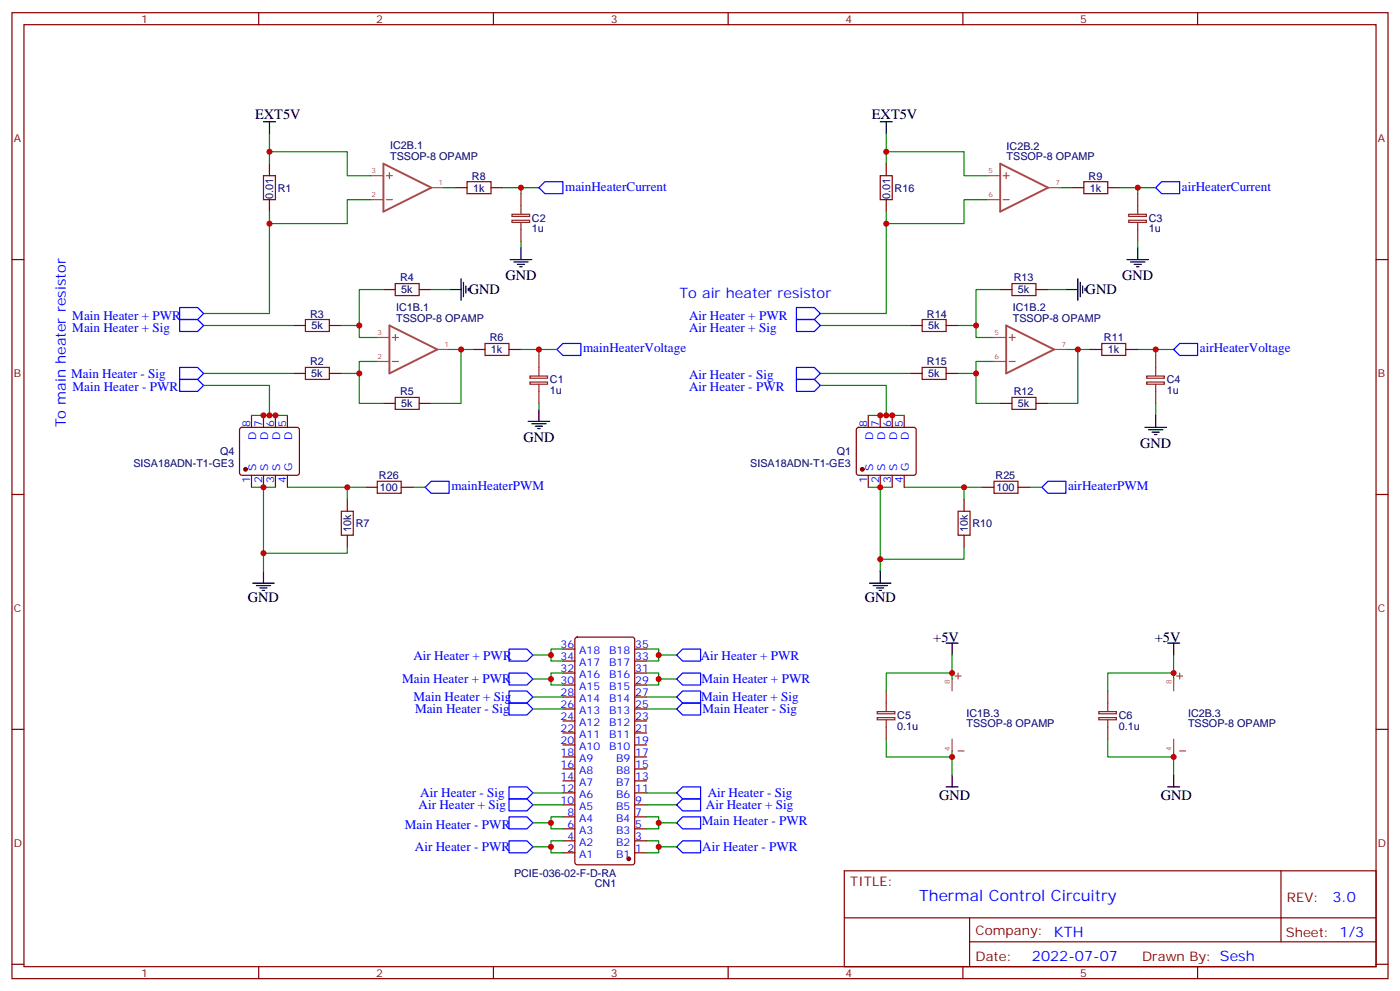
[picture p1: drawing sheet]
<svg xmlns="http://www.w3.org/2000/svg" width="412mm" height="292mm" viewBox="0 0 412 292" stroke-linecap="round" stroke-linejoin="round" font-family="sans-serif">
<g fill="none" stroke="#870000" stroke-width=".35">
<path d="M3.5 3.7h405.4v284.4h-405.4zM7.1 7.3h398.2v277.3h-398.2zM76.2 3.7v3.6M145.3 3.7v3.6M214.5 3.7v3.6M283.6 3.7v3.6M352.8 3.7v3.6M79.4 48.2v3.5M79.4 58.8v3.5M134.1 55.2h3.5M144.6 55.2h3.6M261.1 48.2v3.5"/>
<path d="M261.1 58.8v3.5M315.7 55.2h3.6M326.3 55.2h3.5M3.5 76.4h3.6M405.3 76.4h3.6M86.4 95.8h3.6M97 95.8h3.5M112.9 85.2h3.5M123.5 85.2h3.5M268.1 95.8h3.5M278.7 95.8h3.5M294.6 85.2h3.5"/>
<path d="M305.2 85.2h3.5M86.4 109.9h3.6M97 109.9h3.5M112.9 118.7h3.5M123.5 118.7h3.5M139.3 102.9h3.6M149.9 102.9h3.6M268.1 109.9h3.5M278.7 109.9h3.5M294.6 118.7h3.5M305.2 118.7h3.5M321 102.9h3.6"/>
<path d="M331.6 102.9h3.5M70.8 126l.5-.2h16.2l.5 .2 .2 .5v12.7l-.2 .5-.5 .2h-16.2l-.5-.2-.2-.5v-12.7zM74.1 122.3v3.5M74.1 139.9v3.5M77.6 122.3v3.5M77.6 139.9v3.5M81.1 122.3v3.5M81.1 139.9v3.5M84.7 122.3v3.5M84.7 139.9v3.5M252.5 126l.4-.2h16.3l.5 .2 .2 .5v12.7l-.3 .5-.4 .2h-16.3l-.5-.2-.2-.5v-12.7zM255.8 122.3v3.5"/>
<path d="M255.8 139.9v3.5M259.3 122.3v3.5M259.3 139.9v3.5M262.8 122.3v3.5M262.8 139.9v3.5M266.3 122.3v3.5M266.3 139.9v3.5M3.5 145.6h3.6M102.3 147v3.5M102.3 157.6v3.5M107.6 143.4h3.5M118.2 143.4h3.5"/>
<path d="M284 147v3.5M284 157.6v3.5M289.3 143.4h3.5M299.9 143.4h3.5M405.3 145.6h3.6M165.8 191.1h3.5M165.8 194.6h3.5M165.8 198.1h3.5M169.6 187.7l.4-.2h16.3l.6 .5 .1 65.9-.5 .6-16.5 .1-.6-.5-.1-65.9zM187 191.1h3.5M187 194.6h3.5M187 198.1h3.5"/>
<path d="M3.5 214.7h3.6M165.8 201.6h3.5M165.8 205.2h3.5M165.8 208.7h3.5M165.8 212.2h3.5M165.8 215.8h3.5M165.8 219.3h3.5M187 201.6h3.5M187 205.2h3.5M187 208.7h3.5M187 212.2h3.5M187 215.8h3.5"/>
<path d="M187 219.3h3.5M405.3 214.7h3.6M165.8 236.9h3.5M165.8 233.4h3.5M165.8 229.9h3.5M165.8 226.3h3.5M165.8 222.8h3.5M187 236.9h3.5M187 233.4h3.5M187 229.9h3.5M187 226.3h3.5M187 222.8h3.5"/>
<path d="M165.8 251h3.5M165.8 247.5h3.5M165.8 244h3.5M165.8 240.5h3.5M187 251h3.5M187 247.5h3.5M187 244h3.5M187 240.5h3.5M248.7 256.3h156.6v28.3h-156.6zM377.3 256.4v20.8M248.7 270.2h156.5M285.6 277.2h119.6"/>
<path d="M285.6 270.2v14.1M3.5 283.8h3.6M76.2 284.6v3.5M145.3 284.6v3.5M214.5 284.6v3.5M283.6 284.6v3.5M352.8 284.6v3.5M405.3 283.8h3.6"/>
</g>
<g fill="none" stroke="#000" stroke-width=".35">
<path d="M77.6 35.8h3.5M79.4 35.8v3.6M259.3 35.8h3.5M261.1 35.8v3.6M150.3 76.4h6.3M151.3 77.1h4.3M152.4 77.8h2.1M153.1 78.5h.7M153.5 72.9v3.5M332 76.4h6.3M333 77.1h4.3M334.1 77.8h2.1"/>
<path d="M334.8 78.5h.7M335.1 72.9v3.5M132.3 85.2h3.5M135.8 82.1v6.3M136.5 83.1v4.2M137.2 84.2v2.1M137.9 84.9v.7M314 85.2h3.5M317.5 82.1v6.3M318.2 83.1v4.2M318.9 84.2v2.1M319.6 84.9v.7"/>
<path d="M155.6 124h6.3M156.6 124.7h4.3M157.7 125.4h2.1M158.4 126.2h.7M158.7 120.5v3.5M337.3 125.8h6.3M338.3 126.5h4.2M339.4 127.2h2.1M340.1 127.9h.7M340.4 122.3v3.5M74.4 171.7h6.4M75.5 172.4h4.2"/>
<path d="M76.6 173.1h2.1M77.3 173.8h.7M77.6 168.1v3.6M256.1 171.7h6.4M257.2 172.4h4.2M258.2 173.1h2.1M258.9 173.8h.7M259.3 168.1v3.6M278.7 189.3h3.5M280.5 189.3v3.5M344 189.3h3.5M345.7 189.3v3.5"/>
<path d="M278.7 231.6h3.5M280.5 228.1v3.5M344 231.6h3.5M345.7 228.1v3.5"/>
</g>
<g fill="none" stroke="#a10000" stroke-width=".35">
<path d="M77.6 51.7h3.5v7.1h-3.5zM137.6 53.5h7v3.5h-7zM259.3 51.7h3.5v7.1h-3.5zM319.3 53.5h7v3.5h-7zM90 94.1h7v3.5h-7zM116.4 83.5h7.1v3.5h-7.1zM271.6 94.1h7.1v3.5h-7.1zM298.1 83.5h7.1v3.5h-7.1zM90 108.2h7v3.5h-7zM116.4 117h7.1v3.5h-7.1zM142.9 101.1h7v3.5h-7zM271.6 108.2h7.1v3.5h-7.1z"/>
<path d="M298.1 117h7.1v3.5h-7.1zM324.6 101.1h7v3.5h-7zM100.5 150.5h3.6v7.1h-3.6zM111.1 141.7h7.1v3.5h-7.1zM282.2 150.5h3.6v7.1h-3.6zM292.8 141.7h7.1v3.5h-7.1z"/>
</g>
<g fill="none" stroke="#008700" stroke-width=".35">
<path d="M79.4 39.4v8.8M261.1 39.4v8.8M79.4 44.7h22.9v7h7.1M109.4 58.8h-7.1v7h-22.9M130.5 55.2h3.6M148.2 55.2h10.5M153.5 55.2v1.8M261.1 44.7h22.9v7h7M291 58.8h-7v7h-22.9M312.2 55.2h3.5M329.8 55.2h10.6M335.1 55.2v1.8"/>
<path d="M79.4 62.3v30h-19.4M153.5 71.1v1.8M261.1 62.3v30h-19.4M335.1 71.1v1.8M60 95.8h26.4M100.5 95.8h5.3v3.5h5.3M112.9 85.2h-7.1v10.6M127 85.2h5.3M241.7 95.8h26.4M282.2 95.8h5.3v3.5h5.3M294.6 85.2h-7.1v10.6M308.7 85.2h5.3"/>
<path d="M60 109.9h26.4M60 113.5h19.4v8.8M105.8 109.9v8.8h7.1M111.1 106.4h-5.3v3.5h-5.3M132.3 102.9h3.5v15.8h-8.8M135.8 102.9h3.5M153.5 102.9h10.5M158.7 102.9v1.7M158.7 118.7v1.8M241.7 113.5h19.4v8.8M241.7 109.9h26.4M287.5 109.9v8.8h7.1"/>
<path d="M292.8 106.4h-5.3v3.5h-5.3M314 102.9h3.5v15.8h-8.8M317.5 102.9h3.5M335.1 102.9h10.6M340.4 102.9v1.7M340.4 118.7v3.6M74.1 122.3h10.6M255.8 122.3h10.5M74.1 143.4h3.5v24.7M77.6 143.4h3.5M84.7 143.4h22.9M102.3 143.4v3.6"/>
<path d="M121.7 143.4h3.5M255.8 143.4h3.5v24.7M259.3 143.4h3.5M266.3 143.4h23M284 143.4v3.6M303.4 143.4h3.5M102.3 161.1v1.7h-24.7M284 161.1v3.5h-24.7M162.3 192.8v1.8h3.5M162.3 199.9v1.7h3.5M165.8 191.1h-3.5v1.7h-5.3M165.8 198.1h-3.5v1.8h-5.3"/>
<path d="M190.5 191.1h3.5v1.7h5.3M190.5 198.1h3.5v1.8h5.3M194 192.8v1.8h-3.5M194 199.9v1.7h-3.5M280.5 199.9v-1.8h-19.4v5.3M280.5 192.8v5.3M345.7 199.9v-1.8h-19.4v5.3M345.7 192.8v5.3M157 205.2h8.8M157 208.7h8.8M190.5 205.2h8.8M190.5 208.7h8.8"/>
<path d="M261.1 217.5v5.3h19.4v-1.7M326.3 217.5v5.3h19.4v-1.7M157 236.9h8.8M157 233.4h8.8M190.5 236.9h8.8M190.5 233.4h8.8M280.5 222.8v5.3M345.7 222.8v5.3M162.3 242.2v1.8h3.5M162.3 249.3v1.7h3.5M165.8 240.5h-3.5v1.7h-5.3M165.8 247.5h-3.5v1.8h-5.3"/>
<path d="M190.5 247.5h3.5v1.8h5.3M190.5 240.5h3.5v1.7h5.3M194 249.3v1.7h-3.5M194 242.2v1.8h-3.5"/>
</g>
<g fill="none" stroke="#a64a4a" stroke-width=".35">
<path d="M109.4 51.7h3.4M109.4 58.8h3.4M113.8 51.7h1.8M113.8 58.8h1.8M114.7 50.8v1.8M127.1 55.2h3.4M291 51.7h3.5M291 58.8h3.5M295.5 51.7h1.8M295.5 58.8h1.8M296.4 50.8v1.8M308.7 55.2h3.5"/>
<path d="M111.1 99.3h3.5M115.6 99.3h1.8M116.5 98.5v1.7M292.8 99.3h3.5M297.3 99.3h1.7M298.2 98.5v1.7M111.1 106.4h3.5M115.6 106.4h1.8M128.8 102.9h3.5M292.8 106.4h3.5M297.3 106.4h1.7M310.5 102.9h3.5"/>
<path d="M280.5 199.9v3.5M281.3 199h1.8M282.2 198.1v1.8M345.7 199.9v3.5M346.6 199h1.8M347.5 198.1v1.8M280.5 217.6v3.5M345.7 217.6v3.5M282.2 221.1h1.8M347.5 221.1h1.7"/>
</g>
<path d="M112.9 48.2l14.2 7-14.2 7.1zM294.6 48.2l14.1 7-14.1 7.1zM114.7 95.8l14.1 7.1-14.1 7zM296.4 95.8l14.1 7.1-14.1 7z" fill="none" stroke="#a64a4a" stroke-width=".56"/>
<g fill="none" stroke="#00f" stroke-width=".35">
<path d="M158.7 55.2l1.8-1.7h5.3v3.5h-5.3zM340.4 55.2l1.8-1.7h5.3v3.5h-5.3zM52.9 90.5h5.3l1.8 1.8-1.8 1.8h-5.3zM52.9 94.1h5.3l1.8 1.7-1.8 1.8h-5.3zM234.6 90.5h5.3l1.8 1.8-1.8 1.8h-5.3zM234.6 94.1h5.3l1.8 1.7-1.8 1.8h-5.3zM52.9 108.2h5.3l1.8 1.7-1.8 1.8h-5.3zM52.9 111.7h5.3l1.8 1.8-1.8 1.7h-5.3zM164 102.9l1.8-1.8h5.3v3.5h-5.3zM234.6 108.2h5.3l1.8 1.7-1.8 1.8h-5.3zM234.6 111.7h5.3l1.8 1.8-1.8 1.7h-5.3zM345.7 102.9l1.8-1.8h5.3v3.5h-5.3z"/>
<path d="M125.2 143.4l1.8-1.7h5.3v3.5h-5.3zM306.9 143.4l1.8-1.7h5.3v3.5h-5.3zM149.9 191.1h5.3l1.8 1.7-1.8 1.8h-5.3zM149.9 198.1h5.3l1.8 1.8-1.8 1.7h-5.3zM199.3 192.8l1.8-1.7h5.3v3.5h-5.3zM199.3 199.9l1.8-1.8h5.3v3.5h-5.3zM149.9 203.4h5.3l1.8 1.8-1.8 1.7h-5.3zM149.9 206.9h5.3l1.8 1.8-1.8 1.8h-5.3zM199.3 205.2l1.8-1.8h5.3v3.5h-5.3zM199.3 208.7l1.8-1.8h5.3v3.6h-5.3zM149.9 235.2h5.3l1.8 1.7-1.8 1.8h-5.3zM149.9 231.6h5.3l1.8 1.8-1.8 1.8h-5.3z"/>
<path d="M199.3 236.9l1.8-1.7h5.3v3.5h-5.3zM199.3 233.4l1.8-1.8h5.3v3.6h-5.3zM149.9 240.5h5.3l1.8 1.7-1.8 1.8h-5.3zM149.9 247.5h5.3l1.8 1.8-1.8 1.7h-5.3zM199.3 249.3l1.8-1.8h5.3v3.5h-5.3zM199.3 242.2l1.8-1.7h5.3v3.5h-5.3z"/>
</g>
<g fill="none" stroke="#8c2424" stroke-width=".35">
<path d="M153.5 57v6M335.1 57v6M150.8 63.1h5.2v.6h-5.2zM150.8 64.8h5.2v.7h-5.2zM153.5 65.5v5.6M332.5 63.1h5.2v.6h-5.2zM332.5 64.8h5.2v.7h-5.2zM335.1 65.5v5.6M156.1 110.7h5.2v.6h-5.2zM156.1 112.5h5.2v.6h-5.2zM158.7 104.6v6M158.7 113.1v5.6"/>
<path d="M337.8 110.7h5.2v.6h-5.2zM337.8 112.5h5.2v.6h-5.2zM340.4 104.6v6M340.4 113.1v5.6M258.4 209.5h5.2v.6h-5.2zM258.4 211.2h5.2v.7h-5.2zM261.1 203.4v6M261.1 211.9v5.6M323.7 209.5h5.2v.6h-5.2zM323.7 211.2h5.2v.7h-5.2zM326.3 203.4v6M326.3 211.9v5.6"/>
</g>
<g fill="#870000" stroke="#870000" stroke-width=".35">
<circle cx="72.3" cy="138.1" r=".53"/>
<circle cx="254" cy="138.1" r=".53"/>
<circle cx="185.2" cy="252.8" r=".53"/>
</g>
<g fill="#c00">
<circle cx="135.8" cy="102.9" r=".88"/>
<circle cx="102.3" cy="143.4" r=".88"/>
<circle cx="158.8" cy="102.9" r=".88"/>
<circle cx="153.5" cy="55.2" r=".88"/>
<circle cx="335.1" cy="55.2" r=".88"/>
<circle cx="261.1" cy="44.7" r=".88"/>
<circle cx="340.4" cy="102.9" r=".88"/>
<circle cx="284" cy="143.4" r=".88"/>
<circle cx="317.5" cy="102.9" r=".88"/>
<circle cx="105.8" cy="109.9" r=".88"/>
<circle cx="105.8" cy="95.8" r=".88"/>
<circle cx="287.5" cy="95.8" r=".88"/>
<circle cx="287.5" cy="109.9" r=".88"/>
<circle cx="79.4" cy="65.8" r=".88"/>
<circle cx="261.1" cy="65.8" r=".88"/>
<circle cx="79.4" cy="44.7" r=".88"/>
<circle cx="81.1" cy="122.3" r=".88"/>
<circle cx="77.6" cy="143.4" r=".88"/>
<circle cx="77.6" cy="162.8" r=".88"/>
<circle cx="77.6" cy="122.3" r=".88"/>
<circle cx="79.4" cy="122.3" r=".88"/>
<circle cx="259.3" cy="143.4" r=".88"/>
<circle cx="262.8" cy="122.3" r=".88"/>
<circle cx="259.3" cy="122.3" r=".88"/>
<circle cx="261.1" cy="122.3" r=".88"/>
<circle cx="259.3" cy="164.6" r=".88"/>
<circle cx="280.5" cy="198.1" r=".88"/>
<circle cx="280.5" cy="222.8" r=".88"/>
<circle cx="345.7" cy="198.1" r=".88"/>
<circle cx="345.7" cy="222.8" r=".88"/>
<circle cx="194" cy="249.3" r=".88"/>
<circle cx="194" cy="242.2" r=".88"/>
<circle cx="162.3" cy="242.2" r=".88"/>
<circle cx="162.3" cy="249.3" r=".88"/>
<circle cx="162.3" cy="192.8" r=".88"/>
<circle cx="194" cy="192.8" r=".88"/>
<circle cx="162.3" cy="199.9" r=".88"/>
<circle cx="194" cy="199.9" r=".88"/>
</g>
<text font-size="4.6" fill="#00f" x="270.8" y="265.4">Thermal Control Circuitry</text>
<g font-size="4.2">
<text x="75.1" y="35.1">EXT5V</text>
<text x="256.8" y="35.1">EXT5V</text>
<text x="148.9" y="82.4">GND</text>
<text x="330.6" y="82.4">GND</text>
<text x="138.1" y="86.7">GND</text>
<text x="319.8" y="86.7">GND</text>
<text x="154.2" y="130">GND</text>
<text x="335.8" y="131.8">GND</text>
<text x="73" y="177.3">GND</text>
<text x="254.7" y="177.3">GND</text>
<text x="274.9" y="189">+5V</text>
<text x="340.2" y="189">+5V</text>
<text x="276.7" y="235.6">GND</text>
<text x="341.9" y="235.6">GND</text>
</g>
<g font-size="4.2" fill="#00f">
<text x="200.1" y="87.6">To air heater resistor</text>
<text x="19.4" y="125.8" transform="rotate(-90 19.4 125.8)">To main heater resistor</text>
<text x="392.5" y="265.6">3.0</text>
<text x="310.4" y="275.7">KTH</text>
<text x="304" y="283">2022-07-07</text>
</g>
<g font-size="3.9" fill="#00f">
<text x="166.5" y="56.1">mainHeaterCurrent</text>
<text x="348.1" y="56.1">airHeaterCurrent</text>
<text x="21.3" y="94.1">Main Heater + PWR</text>
<text x="203" y="94.1">Air Heater + PWR</text>
<text x="21.3" y="97.6">Main Heater + Sig</text>
<text x="203" y="97.6">Air Heater + Sig</text>
<text x="171.8" y="103.7">mainHeaterVoltage</text>
<text x="353.4" y="103.7">airHeaterVoltage</text>
<text x="21" y="111.2">Main Heater - Sig</text>
<text x="203" y="111.7">Air Heater - Sig</text>
<text x="21.4" y="115.2">Main Heater - PWR</text>
<text x="203" y="115.2">Air Heater - PWR</text>
<text x="133" y="144.3">mainHeaterPWM</text>
<text x="314.6" y="144.3">airHeaterPWM</text>
<text x="121.8" y="194.1">Air Heater + PWR</text>
<text x="206.4" y="194.1">Air Heater + PWR</text>
<text x="118.5" y="201.2">Main Heater + PWR</text>
<text x="206.6" y="201.1">Main Heater + PWR</text>
<text x="121.8" y="206.4">Main Heater + Sig</text>
<text x="122.3" y="210">Main Heater - Sig</text>
<text x="206.5" y="206.4">Main Heater + Sig</text>
<text x="206.9" y="210">Main Heater - Sig</text>
<text x="123.3" y="238.2">Air Heater + Sig</text>
<text x="123.8" y="234.6">Air Heater - Sig</text>
<text x="207.9" y="238.2">Air Heater + Sig</text>
<text x="208.5" y="234.6">Air Heater - Sig</text>
<text x="119.2" y="244.1">Main Heater - PWR</text>
<text x="206.8" y="243">Main Heater - PWR</text>
<text x="122.2" y="250.6">Air Heater - PWR</text>
<text x="206.9" y="250.6">Air Heater - PWR</text>
</g>
<g font-size="3.9" fill="#800">
<text x="250.5" y="260.9">TITLE:</text>
<text x="379.1" y="265.6">REV:</text>
<text x="287.4" y="275.1">Company:</text>
<text x="378.7" y="275.7">Sheet: 1/3</text>
<text x="287.4" y="282.8">Date:</text>
<text x="336.4" y="282.9">Drawn By: Sesh</text>
</g>
<g font-size="3.2" fill="#800">
<text x="41.6" y="6.7">1</text>
<text x="110.8" y="6.7">2</text>
<text x="179.9" y="6.7">3</text>
<text x="249.1" y="6.7">4</text>
<text x="318.2" y="6.7">5</text>
<text x="4.1" y="41.8">A</text>
<text x="405.9" y="41.8">A</text>
<text x="4.1" y="111">B</text>
<text x="405.9" y="111">B</text>
<text x="4.1" y="180.1">C</text>
<text x="405.9" y="180.1">C</text>
<text x="4.1" y="249.3">D</text>
<text x="405.9" y="249.3">D</text>
<text x="41.6" y="287.5">1</text>
<text x="110.8" y="287.5">2</text>
<text x="179.9" y="287.5">3</text>
<text x="249.1" y="287.5">4</text>
<text x="318.2" y="287.5">5</text>
</g>
<g font-size="3.2" fill="#000080">
<text x="114.9" y="47.1">TSSOP-8 OPAMP</text>
<text x="114.9" y="43.9">IC2B.1</text>
<text x="296.5" y="47.1">TSSOP-8 OPAMP</text>
<text x="296.5" y="44">IC2B.2</text>
<text x="139" y="52.9">R8</text>
<text x="320.7" y="52.9">R9</text>
<text x="80.5" y="58.4" transform="rotate(-90 80.5 58.4)">0.01</text>
<text x="81.8" y="56.4">R1</text>
<text x="139.3" y="56.4">1k</text>
<text x="262.2" y="58.4" transform="rotate(-90 262.2 58.4)">0.01</text>
<text x="263.5" y="56.4">R16</text>
<text x="321" y="56.4">1k</text>
<text x="156.7" y="65.2">C2</text>
<text x="338.4" y="65.2">C3</text>
<text x="156.7" y="68.4">1u</text>
<text x="338.4" y="68.4">1u</text>
<text x="117.8" y="82.8">R4</text>
<text x="298.6" y="82.8">R13</text>
<text x="118.1" y="86.4">5k</text>
<text x="299.8" y="86.4">5k</text>
<text x="91.4" y="93.5">R3</text>
<text x="116.7" y="94.8">TSSOP-8 OPAMP</text>
<text x="116.7" y="91.6">IC1B.1</text>
<text x="273.1" y="93.5">R14</text>
<text x="298.4" y="94.8">TSSOP-8 OPAMP</text>
<text x="298.4" y="91.6">IC1B.2</text>
<text x="91.7" y="97">5k</text>
<text x="144.3" y="100.5">R6</text>
<text x="273.4" y="97">5k</text>
<text x="325.2" y="100.5">R11</text>
<text x="91.4" y="107.6">R2</text>
<text x="144.6" y="104">1k</text>
<text x="273.1" y="107.6">R15</text>
<text x="326.3" y="104">1k</text>
<text x="91.7" y="111.1">5k</text>
<text x="162" y="112.8">C1</text>
<text x="273.4" y="111.1">5k</text>
<text x="343.7" y="112.8">C4</text>
<text x="117.8" y="116.3">R5</text>
<text x="118.2" y="119.9">5k</text>
<text x="162" y="116">1u</text>
<text x="298.6" y="116.4">R12</text>
<text x="299.8" y="119.9">5k</text>
<text x="343.7" y="116">1u</text>
<text x="39.3" y="137.5">SISA18ADN-T1-GE3</text>
<text x="64.8" y="134">Q4</text>
<text x="221" y="137.5">SISA18ADN-T1-GE3</text>
<text x="246.5" y="134">Q1</text>
<text x="111.6" y="141.1">R26</text>
<text x="293.3" y="141.1">R25</text>
<text x="111.9" y="144.6">100</text>
<text x="293.6" y="144.6">100</text>
<text x="104.8" y="155.2">R7</text>
<text x="286.5" y="155.2">R10</text>
<text x="103.4" y="156.7" transform="rotate(-90 103.4 156.7)">10k</text>
<text x="285.1" y="156.7" transform="rotate(-90 285.1 156.7)">10k</text>
<text x="264.3" y="214.8">0.1u</text>
<text x="264.3" y="211.6">C5</text>
<text x="284.7" y="214.1">TSSOP-8 OPAMP</text>
<text x="284.7" y="211.1">IC1B.3</text>
<text x="329.6" y="214.8">0.1u</text>
<text x="329.6" y="211.6">C6</text>
<text x="350" y="214.1">TSSOP-8 OPAMP</text>
<text x="350" y="211.1">IC2B.3</text>
<text x="151.4" y="258.1">PCIE-036-02-F-D-RA</text>
<text x="175.2" y="261.1">CN1</text>
</g>
<g font-size="3.2" fill="#00f">
<text x="73.7" y="125.6" transform="rotate(-90 73.7 125.6)">8</text>
<text x="77.3" y="125.6" transform="rotate(-90 77.3 125.6)">7</text>
<text x="80.8" y="125.6" transform="rotate(-90 80.8 125.6)">6</text>
<text x="84.3" y="125.6" transform="rotate(-90 84.3 125.6)">5</text>
<text x="255.4" y="125.6" transform="rotate(-90 255.4 125.6)">8</text>
<text x="258.9" y="125.6" transform="rotate(-90 258.9 125.6)">7</text>
<text x="262.5" y="125.6" transform="rotate(-90 262.5 125.6)">6</text>
<text x="266" y="125.6" transform="rotate(-90 266 125.6)">5</text>
<text x="75.5" y="129.6" transform="rotate(-90 75.5 129.6)">D</text>
<text x="79" y="129.6" transform="rotate(-90 79 129.6)">D</text>
<text x="82.5" y="129.6" transform="rotate(-90 82.5 129.6)">D</text>
<text x="86.1" y="129.6" transform="rotate(-90 86.1 129.6)">D</text>
<text x="257.2" y="129.6" transform="rotate(-90 257.2 129.6)">D</text>
<text x="260.7" y="129.6" transform="rotate(-90 260.7 129.6)">D</text>
<text x="264.2" y="129.6" transform="rotate(-90 264.2 129.6)">D</text>
<text x="267.8" y="129.6" transform="rotate(-90 267.8 129.6)">D</text>
<text x="73.7" y="142.1" transform="rotate(-90 73.7 142.1)">1</text>
<text x="75.5" y="138.6" transform="rotate(-90 75.5 138.6)">S</text>
<text x="77.3" y="142.1" transform="rotate(-90 77.3 142.1)">2</text>
<text x="79" y="138.6" transform="rotate(-90 79 138.6)">S</text>
<text x="80.8" y="142.1" transform="rotate(-90 80.8 142.1)">3</text>
<text x="82.5" y="138.6" transform="rotate(-90 82.5 138.6)">S</text>
<text x="84.3" y="142.1" transform="rotate(-90 84.3 142.1)">4</text>
<text x="86.1" y="138.6" transform="rotate(-90 86.1 138.6)">G</text>
<text x="255.4" y="142.1" transform="rotate(-90 255.4 142.1)">1</text>
<text x="257.2" y="138.6" transform="rotate(-90 257.2 138.6)">S</text>
<text x="258.9" y="142.1" transform="rotate(-90 258.9 142.1)">2</text>
<text x="260.7" y="138.6" transform="rotate(-90 260.7 138.6)">S</text>
<text x="262.5" y="142.1" transform="rotate(-90 262.5 142.1)">3</text>
<text x="264.2" y="138.6" transform="rotate(-90 264.2 138.6)">S</text>
<text x="266" y="142.1" transform="rotate(-90 266 142.1)">4</text>
<text x="267.8" y="138.6" transform="rotate(-90 267.8 138.6)">G</text>
<text x="165.1" y="190.7">36</text>
<text x="187.1" y="190.7">35</text>
<text x="165.1" y="194.2">34</text>
<text x="165.1" y="197.8">32</text>
<text x="170.6" y="192.5">A18</text>
<text x="170.6" y="196">A17</text>
<text x="179.5" y="196">B17</text>
<text x="179.5" y="192.5">B18</text>
<text x="187.1" y="197.8">31</text>
<text x="187.1" y="194.2">33</text>
<text x="165.1" y="201.3">30</text>
<text x="170.6" y="199.5">A16</text>
<text x="170.6" y="203.1">A15</text>
<text x="179.5" y="203.1">B15</text>
<text x="179.5" y="199.5">B16</text>
<text x="187.1" y="201.3">29</text>
<text x="165.1" y="204.8">28</text>
<text x="165.1" y="208.4">26</text>
<text x="170.6" y="206.6">A14</text>
<text x="179.5" y="206.6">B14</text>
<text x="187.1" y="208.4">25</text>
<text x="187.1" y="204.8">27</text>
<text x="165.1" y="211.9">24</text>
<text x="165.1" y="215.4">22</text>
<text x="170.6" y="210.1">A13</text>
<text x="170.6" y="213.6">A12</text>
<text x="179.5" y="213.6">B12</text>
<text x="179.5" y="210.1">B13</text>
<text x="187.1" y="215.4">21</text>
<text x="187.1" y="211.9">23</text>
<text x="165.1" y="218.9">20</text>
<text x="170.6" y="217.2">A11</text>
<text x="170.6" y="220.7">A10</text>
<text x="179.5" y="220.7">B10</text>
<text x="179.5" y="217.2">B11</text>
<text x="187.1" y="218.9">19</text>
<text x="165.1" y="222.5">18</text>
<text x="165.1" y="226">16</text>
<text x="170.6" y="224.2">A9</text>
<text x="170.6" y="227.8">A8</text>
<text x="181.5" y="227.8">B8</text>
<text x="181.5" y="224.2">B9</text>
<text x="187.1" y="226">15</text>
<text x="187.1" y="222.5">17</text>
<text x="165.1" y="229.5">14</text>
<text x="165.1" y="233">12</text>
<text x="170.6" y="231.3">A7</text>
<text x="181.5" y="231.3">B7</text>
<text x="187.1" y="233">11</text>
<text x="187.1" y="229.5">13</text>
<text x="165.1" y="236.6">10</text>
<text x="170.6" y="234.8">A6</text>
<text x="170.6" y="238.3">A5</text>
<text x="181.5" y="238.3">B5</text>
<text x="181.5" y="234.8">B6</text>
<text x="187.1" y="236.6">9</text>
<text x="167.1" y="240.1">8</text>
<text x="167.1" y="243.6">6</text>
<text x="170.6" y="241.9">A4</text>
<text x="170.6" y="245.4">A3</text>
<text x="181.5" y="245.4">B3</text>
<text x="181.5" y="241.9">B4</text>
<text x="187.1" y="243.6">5</text>
<text x="187.1" y="240.1">7</text>
<text x="167.1" y="247.2">4</text>
<text x="167.1" y="250.7">2</text>
<text x="170.6" y="248.9">A2</text>
<text x="181.5" y="248.9">B2</text>
<text x="187.1" y="250.7">1</text>
<text x="187.1" y="247.2">3</text>
<text x="170.6" y="252.4">A1</text>
<text x="181.5" y="252.4">B1</text>
</g>
<g font-size="2.1" fill="#a54b4b">
<text x="109.5" y="51">3</text>
<text x="291.1" y="51">5</text>
<text x="109.5" y="58.1">2</text>
<text x="129.2" y="54.6">1</text>
<text x="291.1" y="58.1">6</text>
<text x="310.9" y="54.6">7</text>
<text x="111.2" y="98.6">3</text>
<text x="292.9" y="98.6">5</text>
<text x="111.2" y="105.7">2</text>
<text x="131" y="102.2">1</text>
<text x="292.9" y="105.7">6</text>
<text x="312.6" y="102.2">7</text>
<text x="279.8" y="201.3" transform="rotate(-90 279.8 201.3)">8</text>
<text x="345.1" y="201.3" transform="rotate(-90 345.1 201.3)">8</text>
<text x="279.8" y="221" transform="rotate(-90 279.8 221)">4</text>
<text x="345.1" y="221" transform="rotate(-90 345.1 221)">4</text>
</g>
</svg>
